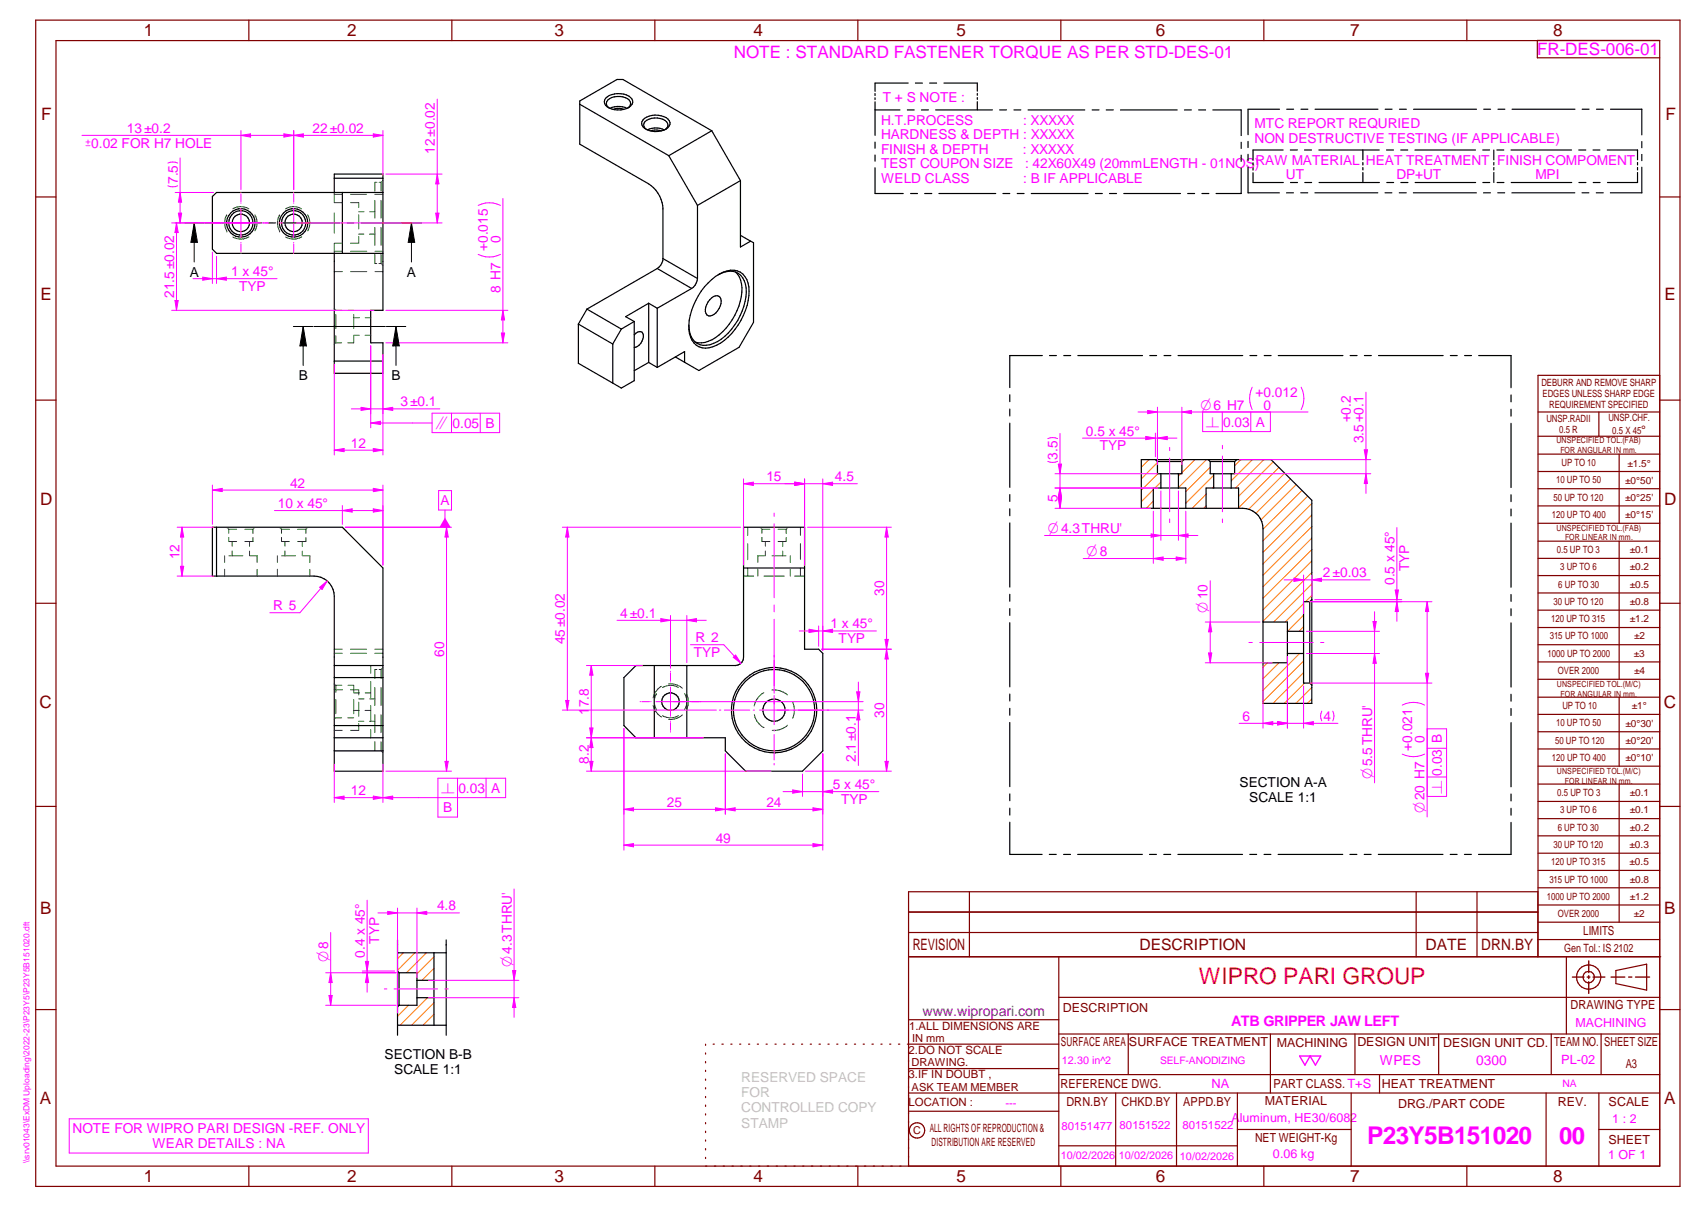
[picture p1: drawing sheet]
<svg xmlns="http://www.w3.org/2000/svg" width="420mm" height="297mm" viewBox="0 0 420 297" stroke-linecap="round" stroke-linejoin="round" font-family="sans-serif">
<g fill="none" stroke="#800000" stroke-width=".3">
<path d="M8.8 5h405v287h-405zM13.8 10h395v277h-395zM61.3 5v5M111.3 5v5M161.3 5v5M211.3 5v5M261.3 5v5M311.3 5v5M361.3 5v5M378.6 9.9v4.3h30.2M8.8 48.5h5M408.8 48.5h5"/>
<path d="M8.8 98.5h5M408.8 92.4h-30v143.1M408.8 98.5h5M378.8 101.4h30M378.8 107.4h30M378.8 111.8h30M378.8 116h30M393.8 101.4v6M398.8 111.8v17M378.8 120.3h30M378.8 124.5h30M378.8 128.8h30"/>
<path d="M378.8 133.2h30M378.8 137.4h30M398.8 133.2v34M8.8 148.5h5M378.8 141.6h30M378.8 145.9h30M378.8 150.2h30M378.8 154.4h30M378.8 158.7h30M408.8 148.5h5M378.8 162.9h30M378.8 167.2h30"/>
<path d="M378.8 171.6h30M378.8 175.8h30M398.8 171.6v17M8.8 198.5h5M378.8 180.1h30M378.8 184.3h30M378.8 188.6h30M378.8 193h30M378.8 197.2h30M398.8 193v33.9M408.8 198.5h5M238.7 219.5v16"/>
<path d="M348.8 219.5v16M363.8 219.5v16M378.8 201.5h30M378.8 205.7h30M378.8 210h30M378.8 214.2h30M378.8 218.5h30M223.8 235.5h185.2M223.8 229.5h154.9M223.8 224.5h154.9M260.8 235.5v51.5M378.7 235.5v-16h-154.9v67.5"/>
<path d="M378.8 222.7h30M378.8 226.9h30M378.8 231.2h30M385.8 235.5v19M398 238.8l7.5-1.5v6.4l-7.5-1.6zM8.8 248.5h5M173.8 257v.3M173.8 259.1v.3M175.6 257h.3M177.8 257h.3M180 257h.3M182.1 257h.3"/>
<path d="M184.4 257h.2M186.5 257h.3M188.7 257h.3M190.9 257h.3M193 257h.3M195.2 257h.3M197.4 257h.3M199.5 257h.3M201.7 257h.3M203.9 257h.3M206.1 257h.3M208.2 257h.4"/>
<path d="M210.4 257h.3M212.6 257h.3M214.7 257h.4M216.9 257h.3M219.1 257h.3M221.3 257h.3M223.8 251h37M260.8 257h-37.3M260.8 245.4h148M260.8 254.5h148M277.9 254.5v10M312.9 254.5v14.5"/>
<path d="M333.7 254.5v10M354.3 254.5v10M382 254.5v10M394.3 254.5v10M408.8 248.5h5M173.8 261.2v.4M173.8 263.4v.3M173.8 265.6v.3M173.8 267.7v.3M173.8 269.8v.3M173.8 271.9v.4M173.8 274.1v.3"/>
<path d="M173.8 276.3v.3M173.8 278.4v.3M223.8 263h37M223.8 273.5h37M260.8 264.5h148M274.8 269v18M289.8 269v18M304.7 278h28.1M304.7 269v18M332.8 269v18M339.8 264.5v4.5M380.8 269v18"/>
<path d="M393.8 269v18M393.8 278h15M408.8 269h-185M61.3 287v5M111.3 287v5M161.3 287v5M173.8 280.5v.3M173.8 282.7v.3M173.8 284.8v.3M211.3 287v5M260.8 282h43.9M261.3 287v5"/>
<path d="M311.3 287v5M361.3 287v5"/>
<circle cx="391.3" cy="240.5" r="2.99"/>
<circle cx="391.3" cy="240.5" r="1.4"/>
<circle cx="225.9" cy="278.2" r="1.89"/>
</g>
<g fill="none" stroke="#f0f" stroke-width=".25">
<path d="M51.8 54.9h.1M52.2 54.9h1.9M54.4 54.9h.1M55.7 54.9h7.2M59.3 47.4v.1M59.3 47.8v1.9M59.3 50h.1M59.3 51.3v7.2M59.3 59.6v.1M64.1 54.9h.1M67.2 54.9h-2.7M67.4 54.9h.1"/>
<path d="M68.7 54.9h7.2M72.3 59.6v.1M72.3 47.4v.1M72.3 47.8v1.9M72.3 50h.1M72.3 51.3v7.2M77.1 54.9h.1M77.5 54.9h1.9M79.7 54.9h.1M59.3 60v1.9M59.3 62.2v.2M72.3 60v1.9"/>
<path d="M72.3 62.2v.2M161.5 172.7h7.2M165.1 169.1v7.2M177.2 174.8h.3M178.4 174.8h6.2M185.5 174.8h.3M187.1 174.8h7.2M190.7 161.2v.5M190.7 162.5v6.3M190.7 169.6v.4M190.7 179.6v.3M190.7 171.2v7.2"/>
<path d="M195.4 174.8h.4M196.6 174.8h6.3M203.7 174.8h.4M190.7 180.8v6.2M190.7 187.9v.4M17 275.3h73.7v8.5h-73.7z"/>
</g>
<path d="M391.3 236.5v2.9M387.3 240.5h2.8M390.9 240.5h.7M391.3 240.1v.7M391.3 241.6v2.9M392.3 240.5h3M396.8 240.5h3.4M401.1 240.5h.8M402.8 240.5h3.5" fill="none" stroke="#800000" stroke-width=".34"/>
<g fill="none" stroke="#000" stroke-width=".3">
<path d="M82.3 47.4v-4.6h12v33.6h-3v8h3v7.5h-12v-29.5M82.3 43.9h12M84.3 47.4v15M94.3 47.4h-41l-1 .9v13l1 1.1h41M82.3 88.9h12M52.3 129.8h32l10 10v50h-12v-43a5 5 0 0 0-5-5h-25zM53.3 129.8v12M183.1 139.8h15.1M183.1 129.8h15.1v30h3.4l1 1v24l-5 5h-14l-5-5v-3.2h-22l-2.9-3v-11.8l2.9-3h24.5a2.06 2.06 0 0 0 2-2zM82.3 166.8h12M82.3 178.6h12M82.3 163.8h12"/>
<path d="M161.2 163.8v17.8M169.2 163.8v17.8M82.3 181.6h12M82.3 184.8h12"/>
<circle cx="59.3" cy="54.9" r="2.15"/>
<circle cx="59.3" cy="54.9" r="3.5"/>
<circle cx="59.3" cy="54.9" r="2.99"/>
<circle cx="72.3" cy="54.9" r="3.5"/>
<circle cx="72.3" cy="54.8" r="2.16"/>
<circle cx="72.3" cy="54.8" r="3"/>
<circle cx="165.1" cy="172.7" r="2.15"/>
<circle cx="190.6" cy="174.8" r="2.75"/>
<circle cx="190.6" cy="174.8" r="10"/>
<circle cx="190.7" cy="174.8" r="10.5"/>
</g>
<g fill="none" stroke="#008000" stroke-width=".25">
<path d="M55.8 52.9a4.1 4.1 0 0 0 0 3.9M55.8 52.9h.1M55.9 56.9h.1M57.4 51.4a3.8 3.8 0 0 1 3.9 0M61.3 58.3a4 4 0 0 1-3.9 0M62.8 52.9a3.8 3.8 0 0 1 0 3.9M68.8 52.9h.1M68.8 52.9a4.1 4.1 0 0 0 0 3.9M68.9 56.9h.1M70.3 51.4a3.8 3.8 0 0 1 4 0M74.3 58.3a4 4 0 0 1-4 0M75.8 52.9a3.9 3.9 0 0 1 0 3.9"/>
<path d="M82.3 47.4v2.5h2M82.3 52.4v5M82.3 59.9v2.5M82.3 47.8h2M82.3 59.9h2M86.3 47.8h4M86.3 49.9h2v1.2M88.3 52.9v3.4M88.3 58.2v1.7h-2M88.3 57.6h1.3M88.3 52.1h1.4M91 57.6h1.3"/>
<path d="M91 52.1h1.3M92.3 49.3v4.4M92.3 56v4.4M92.3 47.8h2M92.8 44.9h-.5v2.1M93.4 44.9h.4M93.8 44.9v2.1M93.8 49.3v4.4M93.8 56v4.4M94 44.7l-.2 .2M94.3 44.4l-.1 .1M82.3 75.9l.2 .2"/>
<path d="M82.3 66.8h2M82.3 61.8h2M82.6 76.2l1.6 .2M82.7 77.4v3.5M85.7 76.4h1.4M86.3 66.8h4M86.3 61.8h4M87.1 78.2h1.4M87.1 77.4v3.5M89.9 78.2h1.4M92.3 62.6v2.3h.5M92.4 66.8h1.9"/>
<path d="M92.4 61.8h1.9M93.3 64.9h.5M93.8 62.6v2.3M93.8 64.9l.2 .1M94.1 65.2l.2 .2M82.4 84.7l-.1 .1M82.7 84.4l-.1 .1M82.7 82.6v1.8M82.7 84.4h1.4M87.1 82.5h1.4M87.1 82.6v1.8h-1.4M89.9 82.5h1.4"/>
<path d="M55.3 136.8v1.6M55.8 129.8l.2 .1M56.2 130.1l.1 .2M56.3 132.2v1.1h2M56.3 130.3v.9M56.3 130.3h2M56.4 136.8h3.4M57.2 133.3v1.1M57.2 135.6v1.2M60.3 130.3h2M61.5 133.3v1.2M61.5 135.6v1.2"/>
<path d="M61.6 136.8h1.7v1.6M62.3 132.3v1h-2M62.3 130.3v1M62.5 130.1l-.2 .2M62.8 129.8l-.2 .1M68.3 136.8v1.6M68.8 129.8l.1 .1M69.2 130.1l.1 .2M69.3 132.2v1.1h2M69.3 130.3h2M69.3 130.3v.9M69.4 136.8h3.4"/>
<path d="M70.2 133.3v1.1M70.2 135.6v1.2M73.3 130.3h2M74.5 133.3v1.2M74.5 135.6v1.2M74.6 136.8h1.7v1.6M75.3 132.3v1h-2M75.3 130.3v1M75.5 130.1l-.2 .2M75.8 129.8l-.2 .1M184.1 129.8v2M184.1 133.8v4"/>
<path d="M184.1 139.8v2M187.1 129.8l.2 .1M187.5 130.1l.2 .2M187.7 132.2v1.1h1.9M187.7 130.3h1.9M187.7 130.3v.9M188.3 136.8h-1.7v1.6M188.5 133.3v1.1M188.5 135.6v1.2M190.1 136.8h3.5M191.6 130.3h2M192.8 133.3v1.2"/>
<path d="M192.8 135.6v1.2M193.6 132.3v1h-2M193.6 130.3v1M193.8 130.1l-.2 .2M194.1 129.8l-.1 .1M194.6 136.8v1.6M197.1 129.8v1.9M197.1 133.8v3.9M197.1 139.8v2M55.3 140.1v1.7M63.3 140.1v1.7M68.3 140.1v1.7"/>
<path d="M76.3 140.1v1.7M82.3 159.8h2M86.3 159.8h4M92.3 159.8h2M183.1 141.8h2.5M186.6 140.1v1.7M188.2 141.8h5M194.6 140.1v1.7M195.7 141.8h2.5M82.3 169.8h2M82.3 160.8h2M82.3 179.7h2"/>
<path d="M82.3 168.3l.2 .1M82.4 177l-.1 .1M82.6 168.6l.1 .1M82.7 168.7v1.7M82.7 172.2v3.4M82.7 168.7h1.5M84.1 176.7l-1.5 .1M85.7 176.7h1.4M85.7 168.7h1.4v1.7M86.3 160.8h4M86.3 169.8h2v1.2M87.1 172.2v3.4"/>
<path d="M87.1 174.8h1.4M87.1 170.5h1.4M88.3 172.8v3.5M88.3 178.1v1.6h-2M88.3 177.5h1.3M88.3 172h1.4M89.9 174.8h1.4M89.9 170.5h1.4M91 177.5h1.3M91 172h1.3M91.3 163.8v1.9M91.3 167.7v3.9"/>
<path d="M91.3 173.7v3.9M91.3 179.6v2M92.3 169.2v4.4M92.3 175.9v4.4M92.3 160.8h2M92.8 164.8h-.5v2.2M93.4 164.8h.4M93.8 164.8v2.2M93.8 169.2v4.4M93.8 175.9v4.4M94 164.6l-.2 .2M94.3 164.3l-.1 .1"/>
<path d="M160.9 173.6a4.4 4.4 0 0 0 2 2.8M161.7 174.7h.1M161.7 170.7h.1M161.7 170.7a3.8 3.8 0 0 0 0 3.9M162.9 168.9a4 4 0 0 0-2 2.8M163.1 169.2a3.8 3.8 0 0 1 4 0M164.7 168.3a4.3 4.3 0 0 1 3.4 1.1M167.1 176.1a3.9 3.9 0 0 1-3.9 0M168.1 175.9a4.1 4.1 0 0 1-3.4 1.1M168.6 170.7a3.8 3.8 0 0 1 0 3.9M169.2 170.9a4.3 4.3 0 0 1 0 3.5M169.2 174.4h.1"/>
<path d="M185.8 175.9a4.5 4.5 0 0 0 2.4 3.2M188.1 170.5a4.8 4.8 0 0 0-2.4 3.2M190.1 169.8a4.9 4.9 0 0 1 3.8 1.2M194 178.5a4.9 4.9 0 0 1-3.8 1.2M195.2 172.7a4.8 4.8 0 0 1 0 4M92.3 182.5v2.3M93.8 182.5l.2 2.4M94.1 185.1l.2 .2"/>
</g>
<g fill="none" stroke="#f0f" stroke-width=".25">
<path d="M288.1 110.1v.8M288.1 112.7v13.2M301.1 109.6v.8M301.1 112.2v13.7M190.7 126.3v.8M190.7 128.9v18.2M288.1 127.7v.9M301.1 127.7v.9M190.7 148.9v1.7M190.7 152.4v18.2M296.8 153.1h13.5M307.6 158.1h.8"/>
<path d="M310.2 158.1h13.2M325.2 158.1h.8M157.6 172.7h.2M158.1 172.7h1.9M160.3 172.7h.1M165.1 165.2v.1M165.1 165.6v1.9M165.1 167.8v.1M165.1 177.5h.1M165.1 177.8v1.9M170.3 172.7h1.9M172.5 172.7h.1"/>
<path d="M190.7 172.4v.9M296.8 163.1h16.5M297.6 160.7h.8l-.3 2.4zM165.1 180v.2"/>
</g>
<g fill="none" stroke="#000" stroke-width=".3">
<path d="M142.8 25.7l21.9 12.6M150.1 26.6a5.2 5.2 0 0 0 3.5 .3M150.1 26.6a1.59 1.59 0 0 1-1.3-1.6 1.59 1.59 0 0 1 1.3-1.5 5.1 5.1 0 0 1 5.5 .9 1.68 1.68 0 0 1-1.3 2.3l-.7 .2M150.2 26.7l1.1-.4 1.3-.1 1.8 .5M151 26.9l1.6-.2 1 .2M154.6 26.6a1.35 1.35 0 0 0 .7-1.5 1.35 1.35 0 0 0-1.3-1.1 3.9 3.9 0 0 0-4.6 1 1.2 1.2 0 0 0 .7 1.6M158.4 29.5a4.7 4.7 0 0 1 6.4 .2 1.71 1.71 0 0 1-1.3 2.3 5 5 0 0 1-5.1-.8 1.23 1.23 0 0 1 0-1.7zM160.2 32.2l1.6-.2 1 .2M163.6 32l-1.8-.5-1.2 .1-1.2 .4M163.8 31.9a1.36 1.36 0 0 0 .7-1.5 1.36 1.36 0 0 0-1.3-1.1 3.9 3.9 0 0 0-4.6 1 1.28 1.28 0 0 0 .6 1.6M164.7 38.3l7.1 12.2M175.3 32.2l-21.9-12.6h-1.4l-9.2 5.2v10.7l17 9.8a7.7 7.7 0 0 1 3.5 6.1v12.2"/>
<path d="M175.3 32.2l-10.6 6.1M175.3 32.2l7.1 12.2M171.8 50.5v18M182.4 44.4v16.4l2.5-1.4M182.4 44.4l-10.6 6.1M182.4 57.9l2.5 1.5M184.9 59.4l.7 .3v19.6l-3.6 6.2-9.9 5.7-3.5-2M142.4 79.8v9.6l8.5 4.9M142.4 79.8l8.5 4.9M144.6 76.1l-2.2 3.7M144.6 76.1l8.4 4.9M156.2 79.1l-3.2 1.9"/>
<path d="M156.2 79.1v14.6l-3.2 1.8-2.1-1.2M159.8 74.6v14.6M159.8 74.6l2.1 1.3M159.8 74.6l-5.7 3.3 2.1 1.2M161.9 75.9v14.5M161.9 66.1l-17.3 10M161.9 66.1l8.4 4.9M163.3 63.6l8.5 4.9M163.3 63.6a3.1 3.1 0 0 1-1.4 2.5M170.3 71l-8.4 4.9M171.8 68.5a3.4 3.4 0 0 1-1.5 2.5M174.8 73.8a1.68 1.68 0 0 1 2.5-.6 3.6 3.6 0 0 1-2 4.4 1.18 1.18 0 0 1-1.3-.2 1.18 1.18 0 0 1-.3-1.2 4.5 4.5 0 0 1 1.1-2.4z"/>
<path d="M176.9 67.6a4.6 4.6 0 0 1 5.5 .1 6.6 6.6 0 0 1 1.1 6.5 16 16 0 0 1-6.8 9.9 4.9 4.9 0 0 1-5.6 0 5.1 5.1 0 0 1-1.4-4M181.2 67a7.1 7.1 0 0 1 1.1 7.1 15 15 0 0 1-7.9 9.9 4.9 4.9 0 0 1-3.2 .2M184.4 70.6v2.2M184.4 70.6a4.2 4.2 0 0 0-6.3-3.6 16 16 0 0 0-8.4 14 4.3 4.3 0 0 0 4.9 4.6 13.5 13.5 0 0 0 8.5-8 13.5 13.5 0 0 0 1.3-4.8M150.9 84.7v9.6M153 81l-2.1 3.7M156.2 82.4a1.26 1.26 0 0 1 2.1-.4 2.87 2.87 0 0 1-2.1 3.5M159.8 89.2l2.1 1.2M159.8 89.2l-3.6 2M166.3 87.8l2.3 1.4M168.6 89.2v-2.7l-6.7 3.9M281.1 113.1h31.9l10.1 10v50h-12v-43a4.9 4.9 0 0 0-5-5h-25z"/>
<path d="M284.6 113.1l.5 .5M285.1 113.6h6M285.9 116.6v3.5M290.2 116.6v3.5M291.1 113.6v3h-6v-3M291.6 113.1l-.5 .5M297.5 113.1l.6 .5M298.1 113.6h6M298.9 116.6v3.5M303.2 116.6v3.5M304.1 113.6v3h-6v-3M304.6 113.1l-.5 .5"/>
<path d="M292 125.1v-5h-8v5M305 125.1v-5h-8v5M311.1 153.1h6v10h-6M317.1 155.4h3.9M322.6 148.1v20M322.6 148.1h-1.6v20h1.6M323.1 147.6l-.5 .5M317.1 160.8h3.9M322.6 168.1l.5 .5"/>
</g>
<path d="M45.5 54.9h4.7M47.8 54.9v9.6M47.8 54.9l.8 4.7h-1.6zM50.5 54.9h13.9M66.2 54.9h1.7M69.7 54.9h14M85.5 54.9h1.7M89 54.9h14.7M101.3 54.9l.8 4.7h-1.6zM101.3 54.9v9.6" fill="none" stroke="#000" stroke-width=".25"/>
<path d="M47.8 54.9l.8 4.7h-1.6zM101.3 54.9l.8 4.7h-1.6z" fill="#000"/>
<g fill="none" stroke="#ff8000" stroke-width=".25">
<path d="M283 113.1l-1.9 1.9M285.1 113.8l-4 4.1M285.1 116.6l-4 4.1M285.9 118.7l-1.4 1.4M290.8 116.6l-.6 .6M294.3 113.1l-3.2 3.2M297.1 113.1l-6.9 6.9M298.1 115l-6.1 6M298.9 119.8l-.3 .3M298.9 117l-6.9 6.8M305.6 113.1l-1.5 1.5M308.4 113.1l-5.2 5.2"/>
<path d="M311.3 113.1l-7 7M313.6 113.6l-8.6 8.5M315 115l-10 10M316.4 116.5l-8.9 8.8M317.8 117.9l-8.5 8.4M319.2 119.3l-8.7 8.6M284 123.3l-1.7 1.8M284 120.5l-2.9 3M297 124.5l-.6 .6M297 121.6l-3.4 3.5M320.7 120.7l-9.6 9.6M322.1 122.1l-11 11"/>
<path d="M323.1 123.9l-12 12M323.1 126.7l-12 12.1M323.1 129.6l-12 12M323.1 132.4l-12 12M323.1 135.3l-12 11.9M323.1 138l-12 12.1M321 154.2l-1.1 1.2M321 151.4l-3.9 4M321 148.5l-4.5 4.6M323.1 140.9l-12 12M323.1 143.7l-9.4 9.4M323.1 146.6l-1.6 1.5"/>
<path d="M312.2 163.1l-1.1 1.1M315 163.1l-3.9 3.9M317.2 160.8l-.1 .2M320.1 160.8l-9 9.1M321 162.7l-9.9 10M321 165.5l-7.5 7.6M321.3 168.1l-5 5M323.1 172l-1.1 1.1M323.1 169.2l-4 3.9"/>
</g>
<path d="M297.6 160.7h.8l-.3 2.4z" fill="#f0f"/>
<path d="M298.1 153.1l.3 2.4h-.8z" fill="none" stroke="#f0f" stroke-width=".25"/>
<path d="M298.1 153.1l.3 2.4h-.8z" fill="#f0f"/>
<path d="M298.1 142.9v20.2M321.8 155.4h18M338.1 153h.9l-.5 2.4zM321.8 160.8h18" fill="none" stroke="#f0f" stroke-width=".25"/>
<path d="M338.1 153h.9l-.5 2.4z" fill="#f0f"/>
<path d="M338.5 160.8l.5 2.4h-.9z" fill="none" stroke="#f0f" stroke-width=".25"/>
<path d="M338.5 160.8l.5 2.4h-.9z" fill="#f0f"/>
<path d="M322.5 148.1h30.2M338.5 150.5v42.2M322.5 168.1h30.2M345.3 173.5a5.9 5.9 0 0 1 5.5 0M351.1 165.7h.8l-.4 2.4zM350.8 185.6a6.3 6.3 0 0 1-5.5 0" fill="none" stroke="#f0f" stroke-width=".25"/>
<path d="M351.1 165.7h.8l-.4 2.4z" fill="#f0f"/>
<path d="M351.5 148.1l.4 2.4h-.8z" fill="none" stroke="#f0f" stroke-width=".25"/>
<path d="M351.5 148.1l.4 2.4h-.8z" fill="#f0f"/>
<path d="M284 125.8v12.8M284 137.5l2.5-.4v.8zM292 125.8v12.8M351.5 148.1v52.9" fill="none" stroke="#f0f" stroke-width=".25"/>
<path d="M284 137.5l2.5-.4v.8z" fill="#f0f"/>
<path d="M289.7 137.1l2.3 .4-2.3 .4z" fill="none" stroke="#f0f" stroke-width=".25"/>
<path d="M289.7 137.1l2.3 .4-2.3 .4z" fill="#f0f"/>
<path d="M266.8 137.5h25.2M283.5 131.4l2.4 .4-2.4 .4zM285.9 120.8v12.2M290.2 120.8v12.2" fill="none" stroke="#f0f" stroke-width=".25"/>
<path d="M283.5 131.4l2.4 .4-2.4 .4z" fill="#f0f"/>
<path d="M290.2 131.8l2.4-.4v.8z" fill="none" stroke="#f0f" stroke-width=".25"/>
<path d="M290.2 131.8l2.4-.4v.8z" fill="#f0f"/>
<path d="M308.4 95.3a6.3 6.3 0 0 0 0 5.5M320.5 95.3a5.9 5.9 0 0 1 0 5.5M282.6 101l2.5 .4-2.5 .4zM285.1 100.2v14.2M291.1 100.2v14.2M257.2 131.8h37.8" fill="none" stroke="#f0f" stroke-width=".25"/>
<path d="M282.6 101l2.5 .4-2.5 .4z" fill="#f0f"/>
<path d="M291.1 101.4l2.3-.4v.8z" fill="none" stroke="#f0f" stroke-width=".25"/>
<path d="M291.1 101.4l2.3-.4v.8z" fill="#f0f"/>
<path d="M280.3 101.4h41.8M284.6 106.6v5.8M285.1 106.6v6.3M285.1 107.8l2.4-.4v.8z" fill="none" stroke="#f0f" stroke-width=".25"/>
<path d="M285.1 107.8l2.4-.4v.8z" fill="#f0f"/>
<path d="M282.2 107.4l2.4 .4-2.4 .4z" fill="none" stroke="#f0f" stroke-width=".25"/>
<path d="M282.2 107.4l2.4 .4-2.4 .4z" fill="#f0f"/>
<path d="M72.3 32.1v14.6M91.9 32.9l2.4 .4-2.4 .4zM94.3 32.1v11M266.6 107.8h23.2" fill="none" stroke="#f0f" stroke-width=".25"/>
<path d="M91.9 32.9l2.4 .4-2.4 .4z" fill="#f0f"/>
<path d="M72.3 33.3l2.4-.4v.8z" fill="none" stroke="#f0f" stroke-width=".25"/>
<path d="M72.3 33.3l2.4-.4v.8z" fill="#f0f"/>
<path d="M59.3 32.1v14.6M69.9 32.9l2.4 .4-2.4 .4zM72.3 32.1v14.6M72.3 33.3h22" fill="none" stroke="#f0f" stroke-width=".25"/>
<path d="M69.9 32.9l2.4 .4-2.4 .4z" fill="#f0f"/>
<path d="M59.3 33.3l2.4-.4v.8z" fill="none" stroke="#f0f" stroke-width=".25"/>
<path d="M59.3 33.3l2.4-.4v.8z" fill="#f0f"/>
<path d="M20.2 33.3h52.1M41.3 40.1a2.99 2.99 0 0 1 2.5 0M43.1 47.4h9.5M43.1 54.9h21M43.8 45.7a2.99 2.99 0 0 1-2.5 0M44.4 47.4l.3 2.3h-.8z" fill="none" stroke="#f0f" stroke-width=".25"/>
<path d="M44.4 47.4l.3 2.3h-.8z" fill="#f0f"/>
<path d="M43.9 52.5h.8l-.3 2.4z" fill="none" stroke="#f0f" stroke-width=".25"/>
<path d="M43.9 52.5h.8l-.3 2.4z" fill="#f0f"/>
<path d="M44.4 38.9v16M198.2 117.9v21.2M202.6 117.9v42.2M202.6 119l2.5-.3v.8z" fill="none" stroke="#f0f" stroke-width=".25"/>
<path d="M202.6 119l2.5-.3v.8z" fill="#f0f"/>
<path d="M195.7 118.7l2.5 .3-2.5 .5z" fill="none" stroke="#f0f" stroke-width=".25"/>
<path d="M195.7 118.7l2.5 .3-2.5 .5z" fill="#f0f"/>
<path d="M183.1 117.9v21.2M193.3 119h17.8M195.7 118.7l2.5 .3-2.5 .5zM198.2 117.9v21.2" fill="none" stroke="#f0f" stroke-width=".25"/>
<path d="M195.7 118.7l2.5 .3-2.5 .5z" fill="#f0f"/>
<path d="M183.1 119l2.4-.3v.8z" fill="none" stroke="#f0f" stroke-width=".25"/>
<path d="M183.1 119l2.4-.3v.8z" fill="#f0f"/>
<path d="M42.3 54.9h21.8M42.3 76.4h49.8M43.1 74h.8l-.4 2.4zM183.1 119h15.1" fill="none" stroke="#f0f" stroke-width=".25"/>
<path d="M43.1 74h.8l-.4 2.4z" fill="#f0f"/>
<path d="M43.5 54.9l.4 2.3h-.8z" fill="none" stroke="#f0f" stroke-width=".25"/>
<path d="M43.5 54.9l.4 2.3h-.8z" fill="#f0f"/>
<path d="M43.5 54.9v21.5M123.3 50.5a6.3 6.3 0 0 0-5.5 0M95 76.4h30.1M123.3 62.6a6.3 6.3 0 0 1-5.5 0M95 84.4h30.1M123.5 82h.8l-.4 2.4z" fill="none" stroke="#f0f" stroke-width=".25"/>
<path d="M123.5 82h.8l-.4 2.4z" fill="#f0f"/>
<path d="M123.9 76.4l.4 2.3h-.8z" fill="none" stroke="#f0f" stroke-width=".25"/>
<path d="M123.9 76.4l.4 2.3h-.8z" fill="#f0f"/>
<path d="M123.9 48.9v35.5M91.3 85.1v16.7M94.3 87.3v14.5M88.9 100.2l2.4 .4-2.4 .4z" fill="none" stroke="#f0f" stroke-width=".25"/>
<path d="M88.9 100.2l2.4 .4-2.4 .4z" fill="#f0f"/>
<path d="M94.3 100.6l2.4-.4v.8z" fill="none" stroke="#f0f" stroke-width=".25"/>
<path d="M94.3 100.6l2.4-.4v.8z" fill="#f0f"/>
<path d="M82.3 89.6v22.4M94.3 87.3v24.7M86.5 100.6h21.8M91.9 110.4l2.4 .4-2.4 .4z" fill="none" stroke="#f0f" stroke-width=".25"/>
<path d="M91.9 110.4l2.4 .4-2.4 .4z" fill="#f0f"/>
<path d="M82.3 110.8l2.4-.4v.8z" fill="none" stroke="#f0f" stroke-width=".25"/>
<path d="M82.3 110.8l2.4-.4v.8z" fill="#f0f"/>
<path d="M49.9 68.2l2.4 .4-2.4 .4zM52.3 62.1v7.7M53.3 63.1v6.7M82.3 110.8h12" fill="none" stroke="#f0f" stroke-width=".25"/>
<path d="M49.9 68.2l2.4 .4-2.4 .4z" fill="#f0f"/>
<path d="M53.3 68.6l2.4-.4v.8z" fill="none" stroke="#f0f" stroke-width=".25"/>
<path d="M53.3 68.6l2.4-.4v.8z" fill="#f0f"/>
<path d="M47.5 68.6h20.7M198.9 129.8h20.6M202.3 159.8h17.2M218 157.4h.8l-.5 2.4z" fill="none" stroke="#f0f" stroke-width=".25"/>
<path d="M218 157.4h.8l-.5 2.4z" fill="#f0f"/>
<path d="M218.3 129.8l.5 2.4h-.8z" fill="none" stroke="#f0f" stroke-width=".25"/>
<path d="M218.3 129.8l.5 2.4h-.8z" fill="#f0f"/>
<path d="M218.3 129.8v30M202.3 159.8h17.2M218.3 159.8l.5 2.4h-.8zM198.4 189.8h21.1" fill="none" stroke="#f0f" stroke-width=".25"/>
<path d="M218.3 159.8l.5 2.4h-.8z" fill="#f0f"/>
<path d="M218 187.4h.8l-.5 2.4z" fill="none" stroke="#f0f" stroke-width=".25"/>
<path d="M218 187.4h.8l-.5 2.4z" fill="#f0f"/>
<path d="M218.3 159.8v30M153.7 179.3v29.9M202.6 185.5v23.7M200.2 207.6l2.4 .4-2.4 .4z" fill="none" stroke="#f0f" stroke-width=".25"/>
<path d="M200.2 207.6l2.4 .4-2.4 .4z" fill="#f0f"/>
<path d="M153.7 208l2.3-.4v.8z" fill="none" stroke="#f0f" stroke-width=".25"/>
<path d="M153.7 208l2.3-.4v.8z" fill="#f0f"/>
<path d="M85 129.8h26.2M95 189.8h16.2M109.6 187.4h.8l-.4 2.4zM153.7 208h48.9" fill="none" stroke="#f0f" stroke-width=".25"/>
<path d="M109.6 187.4h.8l-.4 2.4z" fill="#f0f"/>
<path d="M110 129.8l.4 2.4h-.8z" fill="none" stroke="#f0f" stroke-width=".25"/>
<path d="M110 129.8l.4 2.4h-.8z" fill="#f0f"/>
<path d="M52.3 119.4v9.6M94.3 119.4v19.7M91.9 120.2l2.4 .4-2.4 .4zM110 129.8v60" fill="none" stroke="#f0f" stroke-width=".25"/>
<path d="M91.9 120.2l2.4 .4-2.4 .4z" fill="#f0f"/>
<path d="M52.3 120.6l2.4-.4v.8z" fill="none" stroke="#f0f" stroke-width=".25"/>
<path d="M52.3 120.6l2.4-.4v.8z" fill="#f0f"/>
<path d="M52.3 120.6h42M109.6 125.5v4.3" fill="none" stroke="#f0f" stroke-width=".25"/>
<path d="M109.6 127.4l1.4 2.4h-2.8z" fill="#f0f"/>
<path d="M84.3 124.4v4.6M85 129.8h25.8M91.9 125.2l2.4 .4-2.4 .4zM94.3 124.4v14.7M108 120.7h3.2v4.8h-3.2z" fill="none" stroke="#f0f" stroke-width=".25"/>
<path d="M91.9 125.2l2.4 .4-2.4 .4z" fill="#f0f"/>
<path d="M84.3 125.6l2.4-.4v.8z" fill="none" stroke="#f0f" stroke-width=".25"/>
<path d="M84.3 125.6l2.4-.4v.8z" fill="#f0f"/>
<path d="M67.6 125.6h26.7M78.7 144.5l1.9-1.5-1.3 2.1zM80.6 143l-6.7 7.8h-7.4" fill="none" stroke="#f0f" stroke-width=".25"/>
<path d="M78.7 144.5l1.9-1.5-1.3 2.1z" fill="#f0f"/>
<path d="M43.6 129.8h9M44.4 139.4h.8l-.4 2.4zM43.6 141.8h9" fill="none" stroke="#f0f" stroke-width=".25"/>
<path d="M44.4 139.4h.8l-.4 2.4z" fill="#f0f"/>
<path d="M44.8 129.8l.4 2.4h-.8z" fill="none" stroke="#f0f" stroke-width=".25"/>
<path d="M44.8 129.8l.4 2.4h-.8z" fill="#f0f"/>
<path d="M44.8 129.8v12M82.3 196.3l2.4-.4v.8zM82.3 188v9.5M94.3 188v9.5" fill="none" stroke="#f0f" stroke-width=".25"/>
<path d="M82.3 196.3l2.4-.4v.8z" fill="#f0f"/>
<path d="M91.9 195.9l2.4 .4-2.4 .4z" fill="none" stroke="#f0f" stroke-width=".25"/>
<path d="M91.9 195.9l2.4 .4-2.4 .4z" fill="#f0f"/>
<path d="M259.8 125.1h23.5M259.8 120.1h25.4M261.1 120.1l.3 2.4h-.8zM82.3 196.3h12" fill="none" stroke="#f0f" stroke-width=".25"/>
<path d="M261.1 120.1l.3 2.4h-.8z" fill="#f0f"/>
<path d="M260.6 122.7h.8l-.3 2.4z" fill="none" stroke="#f0f" stroke-width=".25"/>
<path d="M260.6 122.7h.8l-.3 2.4z" fill="#f0f"/>
<path d="M259.8 116.6h25.4M260.5 113.5a2.99 2.99 0 0 1-2.4 0M260.5 107.9a2.99 2.99 0 0 0-2.4 0M259.8 120.1h25.4M261.1 120.1l.3 2.4h-.8zM261.1 120.1v5" fill="none" stroke="#f0f" stroke-width=".25"/>
<path d="M261.1 120.1l.3 2.4h-.8z" fill="#f0f"/>
<path d="M260.6 114.2h.8l-.3 2.4z" fill="none" stroke="#f0f" stroke-width=".25"/>
<path d="M260.6 114.2h.8l-.3 2.4z" fill="#f0f"/>
<path d="M261.1 106.7v18.2M296.2 101.4h16.7v4.8h-16.7zM301 101.4v4.8M308 101.4v4.8M318.7 142.3l2.3 .4-2.3 .4zM321 141.5v9.5M323.1 141.5v5.4" fill="none" stroke="#f0f" stroke-width=".25"/>
<path d="M318.7 142.3l2.3 .4-2.3 .4z" fill="#f0f"/>
<path d="M323.1 142.7l2.3-.4v.8z" fill="none" stroke="#f0f" stroke-width=".25"/>
<path d="M323.1 142.7l2.3-.4v.8z" fill="#f0f"/>
<path d="M316.3 142.7h21.1M311.1 163.8v15.4M314.7 177.6l2.4 .4-2.4 .4zM317.1 161.5v17.7" fill="none" stroke="#f0f" stroke-width=".25"/>
<path d="M314.7 177.6l2.4 .4-2.4 .4z" fill="#f0f"/>
<path d="M311.1 178l2.4-.4v.8z" fill="none" stroke="#f0f" stroke-width=".25"/>
<path d="M311.1 178l2.4-.4v.8z" fill="#f0f"/>
<path d="M305.2 178h11.9M314.7 177.6l2.4 .4-2.4 .4zM317.1 161.5v17.7M321 168.8v10.4M325.5 175a2.6 2.6 0 0 0 0 2.4M328.2 175a2.6 2.6 0 0 1 0 2.4" fill="none" stroke="#f0f" stroke-width=".25"/>
<path d="M314.7 177.6l2.4 .4-2.4 .4z" fill="#f0f"/>
<path d="M321 178l2.5-.4v.8z" fill="none" stroke="#f0f" stroke-width=".25"/>
<path d="M321 178l2.5-.4v.8z" fill="#f0f"/>
<path d="M303.9 116.6h33.7M305.3 113.1h32.3M336.4 116.6l.4 2.4h-.8zM312.3 178h17.2" fill="none" stroke="#f0f" stroke-width=".25"/>
<path d="M336.4 116.6l.4 2.4h-.8z" fill="#f0f"/>
<path d="M336 110.7h.8l-.4 2.4z" fill="none" stroke="#f0f" stroke-width=".25"/>
<path d="M336 110.7h.8l-.4 2.4z" fill="#f0f"/>
<path d="M336.4 96.5v24.9M138.5 129.8h43.9M138.5 174.8h37.9M139.3 172.4h.8l-.4 2.4z" fill="none" stroke="#f0f" stroke-width=".25"/>
<path d="M139.3 172.4h.8l-.4 2.4z" fill="#f0f"/>
<path d="M139.7 129.8l.4 2.4h-.8z" fill="none" stroke="#f0f" stroke-width=".25"/>
<path d="M139.7 129.8l.4 2.4h-.8z" fill="#f0f"/>
<path d="M139.7 129.8v45M165.9 172.7h46.7M191.4 174.8h21.2M211 170.3h.8l-.4 2.4z" fill="none" stroke="#f0f" stroke-width=".25"/>
<path d="M211 170.3h.8l-.4 2.4z" fill="#f0f"/>
<path d="M211.4 174.8l.4 2.4h-.8z" fill="none" stroke="#f0f" stroke-width=".25"/>
<path d="M211.4 174.8l.4 2.4h-.8z" fill="#f0f"/>
<path d="M211.4 167.9v20.5M178.6 185.5v14.9M200.2 198.8l2.4 .4-2.4 .4zM202.6 185.5v14.9" fill="none" stroke="#f0f" stroke-width=".25"/>
<path d="M200.2 198.8l2.4 .4-2.4 .4z" fill="#f0f"/>
<path d="M178.6 199.2l2.4-.4v.8z" fill="none" stroke="#f0f" stroke-width=".25"/>
<path d="M178.6 199.2l2.4-.4v.8z" fill="#f0f"/>
<path d="M153.7 179.3v21.1M176.2 198.8l2.4 .4-2.4 .4zM178.6 185.5v14.9M178.6 199.2h24" fill="none" stroke="#f0f" stroke-width=".25"/>
<path d="M176.2 198.8l2.4 .4-2.4 .4z" fill="#f0f"/>
<path d="M153.7 199.2l2.3-.4v.8z" fill="none" stroke="#f0f" stroke-width=".25"/>
<path d="M153.7 199.2l2.3-.4v.8z" fill="#f0f"/>
<path d="M144.4 189.8h45.5M144.4 181.6h28.8M145.2 187.4h.8l-.4 2.4zM153.7 199.2h24.9" fill="none" stroke="#f0f" stroke-width=".25"/>
<path d="M145.2 187.4h.8l-.4 2.4z" fill="#f0f"/>
<path d="M145.6 181.6l.4 2.4h-.8z" fill="none" stroke="#f0f" stroke-width=".25"/>
<path d="M145.6 181.6l.4 2.4h-.8z" fill="#f0f"/>
<path d="M144.4 163.8h13.8M145.2 179.2h.8l-.4 2.4zM144.4 181.6h28.8M145.6 181.6v8.2" fill="none" stroke="#f0f" stroke-width=".25"/>
<path d="M145.2 179.2h.8l-.4 2.4z" fill="#f0f"/>
<path d="M145.6 163.8l.4 2.4h-.8z" fill="none" stroke="#f0f" stroke-width=".25"/>
<path d="M145.6 163.8l.4 2.4h-.8z" fill="#f0f"/>
<path d="M145.6 163.8v17.8M197.6 190.5v5.5M202.6 194.8l2.5-.4v.8zM202.6 185.5v10.5" fill="none" stroke="#f0f" stroke-width=".25"/>
<path d="M202.6 194.8l2.5-.4v.8z" fill="#f0f"/>
<path d="M195.2 194.4l2.4 .4-2.4 .4z" fill="none" stroke="#f0f" stroke-width=".25"/>
<path d="M195.2 194.4l2.4 .4-2.4 .4z" fill="#f0f"/>
<path d="M201.6 154.1v4.9M202.6 155.3l2.5-.4v.8zM202.6 154.1v6M192.9 194.8h23.5" fill="none" stroke="#f0f" stroke-width=".25"/>
<path d="M202.6 155.3l2.5-.4v.8z" fill="#f0f"/>
<path d="M199.3 154.9l2.3 .4-2.3 .4z" fill="none" stroke="#f0f" stroke-width=".25"/>
<path d="M199.3 154.9l2.3 .4-2.3 .4z" fill="#f0f"/>
<path d="M170 158.7h8.3l4.2 4.5M196.8 155.3h19M180.6 161.8l.6-.6 1.3 2z" fill="none" stroke="#f0f" stroke-width=".25"/>
<path d="M180.6 161.8l.6-.6 1.3 2z" fill="#f0f"/>
<path d="M72.3 80.3h4.8M74.7 80.3l.8 4.8h-1.6zM74.7 80.3v9.7M77.3 80.3h17.6M95.2 80.3h4.7M97.5 80.3l.8 4.8h-1.6zM97.5 80.3v9.7" fill="none" stroke="#000" stroke-width=".25"/>
<path d="M74.7 80.3l.8 4.8h-1.6zM97.5 80.3l.8 4.8h-1.6z" fill="#000"/>
<path d="M99.3 234.5l-1.4 1.5M102.2 234.5l-4.3 4.3M105 234.5l-4.9 4.9M106.9 235.5l-4.2 4.1M106.9 238.3l-3 3M100.6 247.4l-2.7 2.7M105.3 245.5l-6.8 6.8M106.9 241.1l-.1 .2M106.9 246.8l-5.5 5.5M106.9 249.6l-2.7 2.7" fill="none" stroke="#ff8000" stroke-width=".25"/>
<path d="M97.9 239l.4 .4M97.9 231.3v23.5M98.3 239.4v8M98.3 239.4h4.4v8h-4.4M106.9 234.5v17.8M109.9 231.3v23.5M109.9 234.5h-12M97.9 252.3h12M98.3 247.4l-.4 .4M102.7 245.5h4.2M102.7 241.3h4.2" fill="none" stroke="#000" stroke-width=".3"/>
<path d="M126.2 238.8h.8l-.4 2.5zM94.6 243.4h.7M97.1 243.4h10.7M105.5 241.3h22.3M105.5 245.5h22.3M109.5 243.4h.9" fill="none" stroke="#f0f" stroke-width=".25"/>
<path d="M126.2 238.8h.8l-.4 2.5z" fill="#f0f"/>
<path d="M126.6 245.5l.4 2.4h-.8z" fill="none" stroke="#f0f" stroke-width=".25"/>
<path d="M126.6 245.5l.4 2.4h-.8z" fill="#f0f"/>
<path d="M126.6 218.8v31.6M80.2 239.4h17.4M81.4 239.4l.4 2.4h-.8zM80.2 247.4h17.4" fill="none" stroke="#f0f" stroke-width=".25"/>
<path d="M81.4 239.4l.4 2.4h-.8z" fill="#f0f"/>
<path d="M81 245h.8l-.4 2.4z" fill="none" stroke="#f0f" stroke-width=".25"/>
<path d="M81 245h.8l-.4 2.4z" fill="#f0f"/>
<path d="M81.4 229.5v17.9M89.2 239.4h8.4M89.2 239h8M90.4 239.4l.4 2.4h-.8z" fill="none" stroke="#f0f" stroke-width=".25"/>
<path d="M90.4 239.4l.4 2.4h-.8z" fill="#f0f"/>
<path d="M90 236.6h.8l-.4 2.4z" fill="none" stroke="#f0f" stroke-width=".25"/>
<path d="M90 236.6h.8l-.4 2.4z" fill="#f0f"/>
<path d="M90.4 221.5v22.7M95.5 224.3l2.4 .4-2.4 .3zM97.9 223.5v25.8M102.7 223.5v17" fill="none" stroke="#f0f" stroke-width=".25"/>
<path d="M95.5 224.3l2.4 .4-2.4 .3z" fill="#f0f"/>
<path d="M102.7 224.7l2.4-.4v.7z" fill="none" stroke="#f0f" stroke-width=".25"/>
<path d="M102.7 224.7l2.4-.4v.7z" fill="#f0f"/>
<path d="M94.3 196.3h8.8M93.1 224.7h20" fill="none" stroke="#f0f" stroke-width=".25"/>
<path d="M94.3 196.3l2.4-.4v.8z" fill="#f0f"/>
<path d="M323.3 148.1h21.9M323.8 147.6h21.4M344 148.1l.4 2.4h-.8zM351.5 179.4h4.8v16.6h-4.8zM94.3 196.3l2.4-.4v.8zM112.7 191.5v9.6h-4.8v-9.6h16.6v4.8h-21.4M119.7 191.5v4.8M351.5 191.2h4.8M351.5 184.1h4.8" fill="none" stroke="#f0f" stroke-width=".25"/>
<g fill="none" stroke="#000" stroke-width=".3">
<path d="M248.7 97.2v1.6M256.7 87.5h-8v7.9M258.5 87.5h1.7M262 87.5h1.7M265.5 87.5h15.9M283.2 87.5h1.6M286.7 87.5h1.7M290.1 87.5h16M307.8 87.5h1.7M311.4 87.5h1.6M314.8 87.5h15.9M332.5 87.5h1.7"/>
<path d="M336 87.5h1.7M339.5 87.5h15.9M357.2 87.5h1.7M360.7 87.5h1.7M364.2 87.5h7.9v7.9M372.1 97.2v1.7M248.7 100.7v1.7M248.7 104.1v15.8M372.1 100.7v1.7M372.1 104.2v15.8M248.7 121.7v1.7M248.7 125.2v1.7"/>
<path d="M248.7 128.7v15.8M372.1 121.8v1.6M372.1 125.3v1.7M372.1 128.7v15.8M248.7 146.3v1.7M248.7 149.8v1.7M248.7 153.2v15.8M372.1 146.3v1.7M372.1 149.8v1.7M372.1 153.3v15.8M248.7 170.8v1.7M248.7 174.3v1.7"/>
<path d="M248.7 177.8v15.8M372.1 170.9v1.7M372.1 174.4v1.7M372.1 177.8v15.8M248.7 195.4v1.7M248.7 198.9v1.7M372.1 195.4v1.7M372.1 198.9v1.7M248.7 202.4v7.9h8M258.4 210.3h1.7M261.9 210.3h1.7M265.4 210.3h15.9"/>
<path d="M283.1 210.3h1.7M286.6 210.3h1.7M290.1 210.3h15.9M307.8 210.3h1.7M311.3 210.3h1.7M314.8 210.3h15.9M332.5 210.3h1.7M336 210.3h1.7M339.5 210.3h15.9M357.2 210.3h1.6M360.7 210.3h1.7M372.1 202.4v7.9h-8"/>
</g>
<path d="M344 148.1l.4 2.4h-.8z" fill="#f0f"/>
<path d="M343.6 145.2h.8l-.4 2.4z" fill="none" stroke="#f0f" stroke-width=".25"/>
<path d="M343.6 145.2h.8l-.4 2.4z" fill="#f0f"/>
<path d="M73.1 54.9h35.8M95 42.8h13.9M107.3 52.5h.8l-.4 2.4zM344 129.8v23.1" fill="none" stroke="#f0f" stroke-width=".25"/>
<g fill="none" stroke="#000" stroke-width=".3">
<path d="M215.5 35v1.5M215.5 38.1v1.6M215.5 27.1h6.1M215.5 23v.5M215.5 24v.5M215.5 25.1v8.2M223.5 27.1h1.7M223.7 20.4h-8.2v2.1M225.5 20.4h1.7M226.9 27.1h1.8M229 20.4h1.7M230.5 27.1h13.9"/>
<path d="M232.5 20.4h8.2v2M240.7 23v.5M240.7 24v.5M240.7 25v2.1M246.2 27.1h1.7M249.7 27.1h1.7M253.2 27.1h14M269 27.1h1.7M272.4 27.1h1.8M276 27.1h13.9M291.7 27.1h1.7M295.2 27.1h1.7"/>
<path d="M298.7 27.1h7v6.3M305.7 35v1.5M305.7 38.2v1.5M307.4 34.8v1.5M307.4 38v1.5M315.1 26.9h-7.7v6.2M316 36.9h-7.4v2.5M316.9 26.9h1.7M317.8 36.9h1.7M320.4 26.9h1.7M321.3 36.9h1.7M323.9 26.9h15.5"/>
<path d="M324.8 36.9h14.9M335.6 36.9v2.4M341.2 26.9h1.6M341.5 36.9h1.7M344.7 26.9h1.7M345 36.9h1.7M348.1 26.9h15.5M348.5 36.9h14.9M365.2 36.9h1.6M365.4 26.9h1.7M367.9 36.9v2.4M368.7 36.9h1.7"/>
<path d="M368.9 26.9h1.7M372.1 36.9h14.9M372.4 26.9h15.5M388.8 36.9h1.8M389.7 26.9h1.7M392.3 36.9h1.7M393.2 26.9h1.7M395.8 36.9h7.5v2.4M396.7 26.9h7.7v6.3M404.4 34.8v1.6M404.4 38v1.5M215.5 41.3v6.3h7"/>
<path d="M224.3 47.6h1.7M227.7 47.6h1.8M231.3 47.6h13.9M247 47.6h1.7M250.5 47.6h1.7M254 47.6h14M269.8 47.6h1.7M273.3 47.6h1.7M276.8 47.6h13.9M292.5 47.6h1.7M296 47.6h1.7M305.7 41.3v6.3h-6.2"/>
<path d="M307.4 41.1v6.4h7.7M308.6 42.5v2.4h7.4M308.6 40v.6M308.6 41.3v.6M316.9 47.5h1.6M317.8 44.9h1.8M320.4 47.5h1.7M321.3 44.9h1.7M323.8 47.5h15.5M324.9 44.9h14.8M335.6 40v.6M335.6 41.2v.6"/>
<path d="M335.6 42.5v2.4M341.1 47.5h1.7M341.5 44.9h1.7M344.6 47.5h1.7M345 44.9h1.7M348.1 47.5h15.5M348.5 44.9h14.9M365.2 44.9h1.7M365.4 47.5h1.7M367.9 40v.6M367.9 41.2v.6M367.9 42.5v2.4"/>
<path d="M368.7 44.9h1.7M368.9 47.5h1.7M372.2 44.9h14.9M372.4 47.5h15.4M388.9 44.9h1.7M389.6 47.5h1.7M392.4 44.9h1.7M393.1 47.5h1.7M403.3 40v.6M403.3 41.2v.6M403.3 42.5v2.4h-7.4M404.4 41.1v6.4h-7.8"/>
</g>
<path d="M107.3 52.5h.8l-.4 2.4z" fill="#f0f"/>
<path d="M107.7 42.8l.4 2.5h-.8z" fill="none" stroke="#f0f" stroke-width=".25"/>
<path d="M107.7 42.8l.4 2.5h-.8z" fill="#f0f"/>
<path d="M107.7 24.4v30.5M91.3 104.1h10.3" fill="none" stroke="#f0f" stroke-width=".25"/>
<path d="M91.3 104.1l2.4-.4v.8z" fill="#f0f"/>
<path d="M91.3 85.1v20.2M91.3 104.1l2.4-.4v.8zM101.6 104.1h4.8M106.4 101.7h16.7v4.8h-16.7zM111.2 101.7v4.8M118.3 101.7v4.8M162.8 152.2l2.3 .5-2.3 .3zM165.1 151.5v13M169.2 151.5v11.6" fill="none" stroke="#f0f" stroke-width=".25"/>
<path d="M162.8 152.2l2.3 .5-2.3 .3z" fill="#f0f"/>
<path d="M169.2 152.7l2.3-.5v.8z" fill="none" stroke="#f0f" stroke-width=".25"/>
<path d="M169.2 152.7l2.3-.5v.8z" fill="#f0f"/>
<path d="M152 152.7h21.9" fill="none" stroke="#f0f" stroke-width=".25"/>
<path d="M320.1 259.9h5.2l-1.3 2.2-1.3-2.2-1.3 2.2z" fill="none" stroke="#f0f" stroke-width=".34"/>
<text font-size="6" fill="#f0f" x="336.8" y="281.6">P23Y5B151020</text>
<text font-size="5.9" fill="#f0f" x="384" y="281.6">00</text>
<text font-size="5.6" fill="#f00" x="295.3" y="242.2">WIPRO PARI GROUP</text>
<g font-size="4.2" fill="#800000">
<text x="35.4" y="9">1</text>
<text x="85.5" y="8.9">2</text>
<text x="136.6" y="9">3</text>
<text x="185.6" y="9">4</text>
<text x="235.6" y="9">5</text>
<text x="284.6" y="8.8">6</text>
<text x="332.6" y="9">7</text>
<text x="382.6" y="9">8</text>
<text x="10.1" y="29.6">F</text>
<text x="410.2" y="29.6">F</text>
<text x="9.9" y="73.9">E</text>
<text x="409.9" y="73.9">E</text>
<text x="9.9" y="124.2">D</text>
<text x="409.9" y="124.2">D</text>
<text x="9.7" y="174.3">C</text>
<text x="409.7" y="174.3">C</text>
<text x="9.9" y="225">B</text>
<text x="409.8" y="225">B</text>
<text x="9.8" y="271.7">A</text>
<text x="409.8" y="271.7">A</text>
<text x="35.4" y="291">1</text>
<text x="85.5" y="290.9">2</text>
<text x="136.6" y="291">3</text>
<text x="185.6" y="291">4</text>
<text x="235.6" y="291">5</text>
<text x="284.6" y="290.8">6</text>
<text x="332.6" y="291">7</text>
<text x="382.6" y="291">8</text>
</g>
<g font-size="4.2" fill="#f0f">
<text x="180.7" y="14.3">NOTE : STANDARD FASTENER TORQUE AS PER STD-DES-01</text>
<text x="378.6" y="13.6">FR-DES-006-01</text>
</g>
<g font-size="3.9" fill="#800000">
<text x="224.8" y="233.8">REVISION</text>
<text x="280.7" y="233.8">DESCRIPTION</text>
<text x="351.1" y="233.8">DATE</text>
<text x="364.8" y="233.8">DRN.BY</text>
</g>
<g font-size="3.7" fill="#f0f">
<text x="21" y="36.3">u0.02 FOR H7 HOLE</text>
<text x="295.7" y="100.8">O6 H7</text>
<text x="107.3" y="105.3">i</text>
<text x="297" y="105">n</text>
<text x="258.1" y="131.2">O4.3THRU'</text>
<text x="267.6" y="136.9">O8</text>
<text x="297.4" y="150.7" transform="rotate(-90 297.4 150.7)">O10</text>
<text x="337.9" y="191.8" transform="rotate(-90 337.9 191.8)">O5.5THRU'</text>
<text x="108.6" y="195.1">n</text>
<text x="355.1" y="195.3" transform="rotate(-90 355.1 195.3)">n</text>
<text x="350.8" y="200.2" transform="rotate(-90 350.8 200.2)">O20 H7</text>
<text x="80.8" y="236.8" transform="rotate(-90 80.8 236.8)">O8</text>
<text x="126" y="237.9" transform="rotate(-90 126 237.9)">O4.3THRU'</text>
</g>
<text font-size="3.6" fill="#f0f" x="303.2" y="252.6">ATB GRIPPER JAW LEFT</text>
<text font-size="3.5" fill="#00f" x="227.2" y="250">www.wipropari.com</text>
<g font-size="3.4" fill="#f0f">
<text x="217.4" y="25.1">T + S NOTE :</text>
<text x="31.3" y="32.7">13±0.2</text>
<text x="77" y="32.7">22±0.02</text>
<text x="217" y="30.6">H.T.PROCESS</text>
<text x="217" y="34.2">HARDNESS &amp; DEPTH : XXXXX</text>
<text x="252" y="30.6">: XXXXX</text>
<text x="309" y="31.6">MTC REPORT REQURIED</text>
<text x="309" y="35.2">NON DESTRUCTIVE TESTING (IF APPLICABLE)</text>
<text x="107.1" y="37.8" transform="rotate(-90 107.1 37.8)">12±0.02</text>
<text x="217" y="37.8">FINISH &amp; DEPTH</text>
<text x="217" y="41.4">TEST COUPON SIZE</text>
<text x="251.9" y="37.8">: XXXXX</text>
<text x="252.5" y="41.4">: 42X60X49 (20mmLENGTH - 01NOS)</text>
<text x="309.2" y="40.6">RAW MATERIAL HEAT TREATMENT FINISH COMPOMENT</text>
<text x="43.8" y="45.3" transform="rotate(-90 43.8 45.3)">7.5</text>
<text x="217" y="45">WELD CLASS</text>
<text x="252" y="45">: B IF APPLICABLE</text>
<text x="316.7" y="44.2">UT</text>
<text x="343.9" y="44.2">DP+UT</text>
<text x="378.2" y="44.2">MPI</text>
<text x="123.3" y="59.9" transform="rotate(-90 123.3 59.9)">0</text>
<text x="120.2" y="61.8" transform="rotate(-90 120.2 61.8)">+0.015</text>
<text x="56.9" y="68">1 x 45°</text>
<text x="58.9" y="71.6">TYP</text>
<text x="42.9" y="73.3" transform="rotate(-90 42.9 73.3)">21.5±0.02</text>
<text x="123.3" y="72.1" transform="rotate(-90 123.3 72.1)">8 H7</text>
<text x="98.6" y="100">3±0.1</text>
<text x="309.2" y="97.7">+0.012</text>
<text x="311.2" y="100.8">0</text>
<text x="111.5" y="105.3">0.05 B</text>
<text x="267.5" y="107.2">0.5 x 45°</text>
<text x="301.2" y="105">0.03 A</text>
<text x="332.7" y="104" transform="rotate(-90 332.7 104)">+0.2</text>
<text x="86.4" y="110.2">12</text>
<text x="260.5" y="113.1" transform="rotate(-90 260.5 113.1)">3.5</text>
<text x="270.8" y="110.8">TYP</text>
<text x="335.8" y="109.1" transform="rotate(-90 335.8 109.1)">3.5+0.1</text>
<text x="188.8" y="118.4">15</text>
<text x="205.6" y="118.4">4.5</text>
<text x="68.4" y="125">10 x 45°</text>
<text x="71.4" y="120">42</text>
<text x="108.5" y="124.3">A</text>
<text x="260.5" y="123.5" transform="rotate(-90 260.5 123.5)">5</text>
<text x="44.2" y="137.6" transform="rotate(-90 44.2 137.6)">12</text>
<text x="325.8" y="142.1">2±0.03</text>
<text x="343.4" y="144" transform="rotate(-90 343.4 144)">0.5 x 45°</text>
<text x="347" y="140.6" transform="rotate(-90 347 140.6)">TYP</text>
<text x="217.8" y="146.6" transform="rotate(-90 217.8 146.6)">30</text>
<text x="67.3" y="150.2">R 5</text>
<text x="152.8" y="152.1">4±0.1</text>
<text x="204.5" y="154.6">1 x 45°</text>
<text x="109.4" y="161.6" transform="rotate(-90 109.4 161.6)">60</text>
<text x="139.1" y="158.6" transform="rotate(-90 139.1 158.6)">45±0.02</text>
<text x="170.9" y="161.7">TYP</text>
<text x="171.3" y="158.1">R 2</text>
<text x="206.5" y="158.3">TYP</text>
<text x="145" y="175.9" transform="rotate(-90 145 175.9)">17.8</text>
<text x="217.8" y="176.7" transform="rotate(-90 217.8 176.7)">30</text>
<text x="306" y="177.4">6</text>
<text x="326" y="177.4">4</text>
<text x="347.8" y="184.7" transform="rotate(-90 347.8 184.7)">+0.021</text>
<text x="350.8" y="182.8" transform="rotate(-90 350.8 182.8)">0</text>
<text x="145" y="188" transform="rotate(-90 145 188)">8.2</text>
<text x="210.8" y="187.5" transform="rotate(-90 210.8 187.5)">2.1±0.1</text>
<text x="355.1" y="191" transform="rotate(-90 355.1 191)">0.03 B</text>
<text x="86.4" y="195.7">12</text>
<text x="112.9" y="195.1">0.03 A</text>
<text x="205.1" y="194.2">5 x 45°</text>
<text x="207.1" y="197.8">TYP</text>
<text x="109.1" y="199.9">B</text>
<text x="164.2" y="198.6">25</text>
<text x="188.8" y="198.6">24</text>
<text x="176.3" y="207.4">49</text>
<text x="107.6" y="224.1">4.8</text>
<text x="93.4" y="232.3" transform="rotate(-90 93.4 232.3)">TYP</text>
<text x="89.8" y="235.7" transform="rotate(-90 89.8 235.7)">0.4 x 45°</text>
<text x="339.8" y="262.2">WPES</text>
<text x="363.6" y="262">0300</text>
<text x="17.9" y="278.9">NOTE FOR WIPRO PARI DESIGN -REF. ONLY</text>
<text x="37.5" y="282.5">WEAR DETAILS : NA</text>
</g>
<g font-size="3.4">
<text x="46.7" y="68.1">A</text>
<text x="100.2" y="68.1">A</text>
<text x="73.6" y="93.6">B</text>
<text x="96.4" y="93.6">B</text>
<text x="305.3" y="193.8">SECTION A-A</text>
<text x="307.7" y="197.4">SCALE 1:1</text>
<text x="94.7" y="260.7">SECTION B-B</text>
<text x="97.1" y="264.3">SCALE 1:1</text>
</g>
<g font-size="3.4" fill="#c0c0c0">
<text x="182.6" y="266.2">RESERVED SPACE</text>
<text x="182.6" y="270">FOR</text>
<text x="182.6" y="273.7">CONTROLLED COPY</text>
<text x="182.6" y="277.5">STAMP</text>
</g>
<g font-size="3.1" fill="#800000">
<text x="389.9" y="230.2">LIMITS</text>
<text x="261.8" y="249">DESCRIPTION</text>
<text x="386.8" y="248.4">DRAWING TYPE</text>
<text x="261.3" y="257.5">SURFACE AREA</text>
<text x="278" y="257.5">SURFACE TREATMENT</text>
<text x="314.5" y="257.6">MACHINING</text>
<text x="334.3" y="257.5">DESIGN UNIT</text>
<text x="355.4" y="257.6">DESIGN UNIT CD.</text>
<text x="382.8" y="257.3">TEAM NO.</text>
<text x="395.1" y="257.4">SHEET SIZE</text>
<text x="400.4" y="262.8">A3</text>
<text x="261.2" y="267.8">REFERENCE DWG.</text>
<text x="313.6" y="267.7">PART CLASS. T+S</text>
<text x="340.3" y="267.7">HEAT TREATMENT</text>
<text x="262.6" y="272.2">DRN.BY</text>
<text x="276.2" y="272.1">CHKD.BY</text>
<text x="291.4" y="272.2">APPD.BY</text>
<text x="311.5" y="272">MATERIAL</text>
<text x="344.3" y="272.6">DRG./PART CODE</text>
<text x="383.7" y="272.2">REV.</text>
<text x="396.2" y="272.3">SCALE</text>
<text x="309.1" y="280.9">NET WEIGHT-Kg</text>
<text x="396.1" y="281.4">SHEET</text>
</g>
<g font-size="3.1" fill="#f0f">
<text x="388" y="252.8">MACHINING</text>
<text x="384.5" y="261.9">PL-02</text>
<text x="298.4" y="267.8">NA</text>
<text x="303.3" y="276.1">Aluminum, HE30/6082</text>
<text x="397.1" y="276.4">1 : 2</text>
<text x="313.5" y="285.1">0.06 kg</text>
<text x="396.1" y="285.3">1 OF 1</text>
</g>
<text font-size="3" fill="#800000" x="404.2" y="106.8">°</text>
<g font-size="2.8" fill="#800000">
<text x="385.2" y="234.4">Gen Tol.: IS 2102</text>
<text x="223.9" y="253.4">1.ALL DIMENSIONS ARE</text>
<text x="223.8" y="259.3">2.DO NOT SCALE</text>
<text x="223.8" y="265.4">3.IF IN DOUBT ,</text>
<text x="223.8" y="272.2">LOCATION :</text>
<text x="229" y="278.7">ALL RIGHTS OF REPRODUCTION &amp;</text>
<text x="229.4" y="282.1">DISTRIBUTION ARE RESERVED</text>
</g>
<g font-size="2.8" fill="#f0f">
<text x="247.6" y="272.4">---</text>
<text x="261.4" y="278">80151477</text>
<text x="275.7" y="277.7">80151522</text>
<text x="291.2" y="277.9">80151522</text>
</g>
<g font-size="2.7" fill="#800000">
<text x="224.7" y="256.4">IN mm</text>
<text x="224.5" y="262.4">DRAWING.</text>
<text x="224.5" y="268.4">ASK TEAM MEMBER</text>
<text x="224.9" y="279.2">C</text>
</g>
<g font-size="2.7" fill="#f0f">
<text x="261.5" y="261.9">12.30 in^2</text>
<text x="261.3" y="285.2">10/02/2026</text>
<text x="275.6" y="285.2">10/02/2026</text>
<text x="290.6" y="285.4">10/02/2026</text>
</g>
<g font-size="2.5" fill="#800000">
<text x="379.6" y="95">DEBURR AND REMOVE SHARP</text>
<text x="379.9" y="97.7">EDGES UNLESS SHARP EDGE</text>
<text x="381.5" y="100.5">REQUIREMENT SPECIFIED</text>
<text x="380.9" y="103.8">UNSP.RADII</text>
<text x="384" y="106.6">0.5 R</text>
<text x="396.1" y="103.6">UNSP.CHF.</text>
<text x="397.1" y="106.8">0.5 X 45</text>
<text x="383.2" y="119">10 UP TO 50</text>
<text x="384.6" y="114.7">UP TO 10</text>
<text x="400.3" y="119">±0°50'</text>
<text x="400.8" y="114.8">±1.5°</text>
<text x="382.6" y="123.2">50 UP TO 120</text>
<text x="400.3" y="123.2">±0°25'</text>
<text x="382.2" y="127.4">120 UP TO 400</text>
<text x="400.3" y="127.4">±0°15'</text>
<text x="383.4" y="136.1">0.5 UP TO 3</text>
<text x="401.4" y="136.1">±0.1</text>
<text x="384.2" y="140.4">3 UP TO 6</text>
<text x="401.4" y="140.3">±0.2</text>
<text x="382.6" y="148.8">30 UP TO 120</text>
<text x="383.8" y="144.6">6 UP TO 30</text>
<text x="401.4" y="148.9">±0.8</text>
<text x="401.4" y="144.7">±0.5</text>
<text x="382" y="153.1">120 UP TO 315</text>
<text x="401.4" y="153.1">±1.2</text>
<text x="381.2" y="161.6">1000 UP TO 2000</text>
<text x="381.7" y="157.4">315 UP TO 1000</text>
<text x="402.4" y="161.6">±3</text>
<text x="402.5" y="157.4">±2</text>
<text x="383.7" y="165.9">OVER 2000</text>
<text x="402.5" y="165.9">±4</text>
<text x="383.2" y="178.8">10 UP TO 50</text>
<text x="384.8" y="174.5">UP TO 10</text>
<text x="400.3" y="178.8">±0°30'</text>
<text x="401.9" y="174.6">±1°</text>
<text x="383" y="183">50 UP TO 120</text>
<text x="400.3" y="183.1">±0°20'</text>
<text x="382.2" y="187.3">120 UP TO 400</text>
<text x="400.3" y="187.3">±0°10'</text>
<text x="383.5" y="195.9">0.5 UP TO 3</text>
<text x="401.4" y="196">±0.1</text>
<text x="384.2" y="200.1">3 UP TO 6</text>
<text x="401.4" y="200.2">±0.1</text>
<text x="382.6" y="208.7">30 UP TO 120</text>
<text x="383.7" y="204.4">6 UP TO 30</text>
<text x="401.4" y="208.7">±0.3</text>
<text x="401.4" y="204.4">±0.2</text>
<text x="382" y="213">120 UP TO 315</text>
<text x="401.4" y="212.9">±0.5</text>
<text x="381" y="221.4">1000 UP TO 2000</text>
<text x="381.6" y="217.2">315 UP TO 1000</text>
<text x="401.4" y="221.4">±1.2</text>
<text x="401.4" y="217.2">±0.8</text>
<text x="383.7" y="225.7">OVER 2000</text>
<text x="402.4" y="225.7">±2</text>
</g>
<g font-size="2.5" fill="#f0f">
<text x="285.7" y="261.9">SELF-ANODIZING</text>
<text x="384.8" y="267.5">NA</text>
</g>
<g font-size="2.1" fill="#800000">
<text x="383.3" y="109.1">UNSPECIFIED TOL.(FAB)</text>
<text x="384.3" y="111.4">FOR ANGULAR IN mm.</text>
<text x="383.4" y="130.6">UNSPECIFIED TOL.(FAB)</text>
<text x="385.4" y="133">FOR LINEAR IN mm.</text>
<text x="383.4" y="169">UNSPECIFIED TOL.(M/C)</text>
<text x="384.3" y="171.4">FOR ANGULAR IN mm.</text>
<text x="383.4" y="190.5">UNSPECIFIED TOL.(M/C)</text>
<text x="385.4" y="192.8">FOR LINEAR IN mm.</text>
</g>
<text font-size="2.1" fill="#f0f" x="7.2" y="286.3" transform="rotate(-90 7.2 286.3)">\\srv01043\ExDM Uploading\2022-23\P23Y5\P23Y5B151020.dft</text>
</svg>
